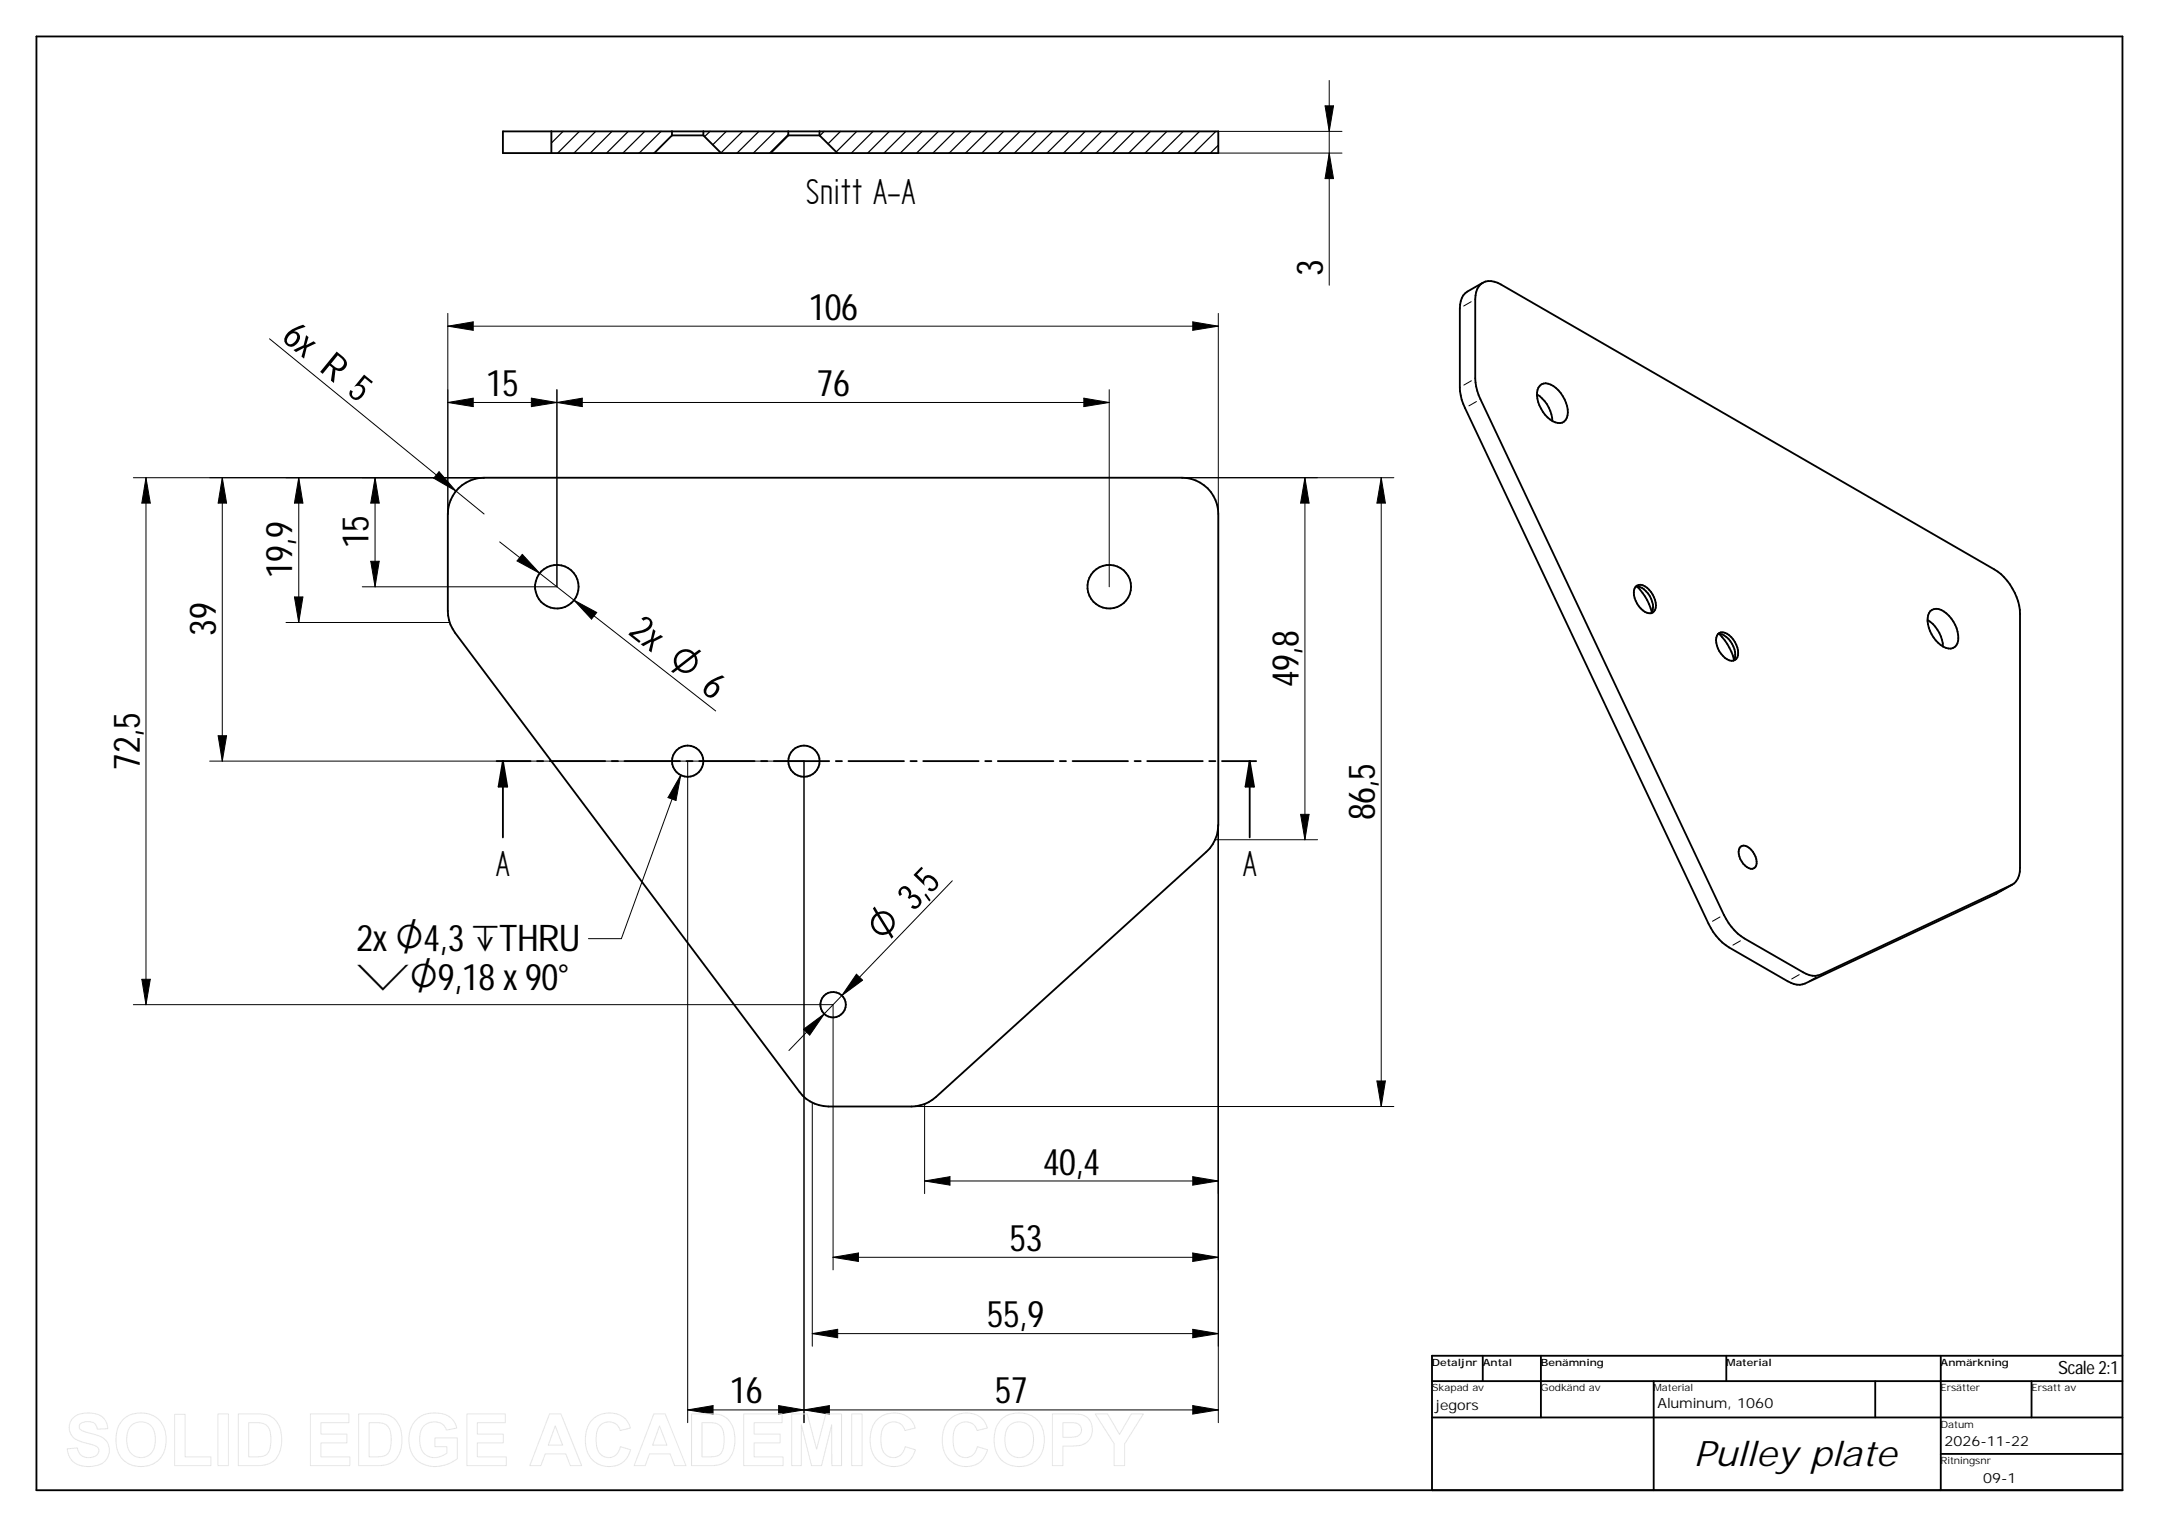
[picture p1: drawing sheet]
<svg xmlns="http://www.w3.org/2000/svg" width="594mm" height="420mm" viewBox="0 0 594 420" stroke-linecap="round" stroke-linejoin="round" font-family="sans-serif">
<g fill="none" stroke="#000" stroke-width=".51">
<path d="M10 10h574v400h-574zM138.4 36.2h196.8v5.9h-196.8zM151.7 36.2v5.9M184.9 36.2v1.1M184.9 37.3h8.6M184.9 37.3l-4.9 4.8M193.5 37.3l4.9 4.8M193.5 36.2v1.1M216.9 37.3h8.6M216.9 36.2v1.1M216.9 37.3l-4.9 4.8M225.5 36.2v1.1"/>
<path d="M225.5 37.3l4.9 4.8M407.4 78.2a4.5 4.5 0 0 1 5.6 .1l135.8 78.4a15.7 15.7 0 0 1 7 12.2v69.9a4.8 4.8 0 0 1-2.3 4.7l-52.6 24.7a5.1 5.1 0 0 1-4.7-.7l-16.2-9.3a15.2 15.2 0 0 1-5.7-6.5l-67.4-143-.7-2.4-.3-2.2v-21.7a5.8 5.8 0 0 1 1.5-4.2zM408 77.8l-4.2 2.4a5.1 5.1 0 0 0-2.1 4.6v22.9a13.4 13.4 0 0 0 1.4 4.6l67 141.8a15.4 15.4 0 0 0 5.7 6.6l16.1 9.3a5.1 5.1 0 0 0 4.7 .6l52.7-24.6 4.5-2.6M422.9 108.5a9.1 9.1 0 0 1 4.2 7.3M423.7 106.1a2.75 2.75 0 0 1 3.7 .1 9.1 9.1 0 0 1 3.9 8.1 2.47 2.47 0 0 1-4 1.6 9 9 0 0 1-4.2-8.6zM126.1 134.4a10.1 10.1 0 0 1 7.1-3h192a10 10 0 0 1 10 10v85.6a10.2 10.2 0 0 1-3.3 7.4l-74.4 67.4a10 10 0 0 1-6.7 2.7h-22.8a10.1 10.1 0 0 1-8-4.1l-94.8-126.3a9.9 9.9 0 0 1-2-6v-26.7a10.1 10.1 0 0 1 2.9-7zM450.1 161.4a2.23 2.23 0 0 1 3.1 .3 6.3 6.3 0 0 1 2.2 6.1l-.7 .8-.4 .1M450.1 161.4a4.9 4.9 0 0 1 4.5 4.2 3.4 3.4 0 0 1-.3 3.1M450.1 161.4a5 5 0 0 0 1.3 6 3.5 3.5 0 0 0 2.9 1.3M450.4 161.4l1.5 1.7a14.5 14.5 0 0 1 2.6 5.3M472.7 174.5a2.23 2.23 0 0 1 3.1 .3 6.2 6.2 0 0 1 2.3 6 1.84 1.84 0 0 1-2.9 .6 6 6 0 0 1-2.8-6.5zM472.7 174.5a4.9 4.9 0 0 1 4.3 3.4 3.9 3.9 0 0 1 0 3.9"/>
<path d="M473.1 174.4l2.2 2.8 1.1 2.1 .7 2.2M530.4 170.6a9.4 9.4 0 0 1 4.2 7.3M531.1 168.1a3.1 3.1 0 0 1 4.5 .7 8.4 8.4 0 0 1 3 8.2 2.47 2.47 0 0 1-3.9 .9 8.8 8.8 0 0 1-4.1-8.6zM136.6 209.4h9.4M138.4 209.4v21M138.4 209.4l1.2 7.1h-2.4zM147.8 209.4h1.7M151.3 209.4h15.2M168.3 209.4h1.7M171.8 209.4h15.3M188.9 209.4h1.7M192.4 209.4h15.2"/>
<path d="M209.4 209.4h1.8M212.9 209.4h15.3M230 209.4h1.7M233.5 209.4h15.2M250.5 209.4h1.8M254 209.4h15.3M271.1 209.4h1.7M274.6 209.4h15.2M291.6 209.4h1.7M295.1 209.4h15.3M312.2 209.4h1.7M315.7 209.4h15.3"/>
<path d="M332.7 209.4h1.7M343.9 209.4l1.2 7.1h-2.4zM343.9 209.4v21M345.6 209.4h-9.4M479 233a2.23 2.23 0 0 1 2.9 .8 4.2 4.2 0 0 1 1.1 4.8 1.89 1.89 0 0 1-2.8-.4 4.6 4.6 0 0 1-1.5-4.9zM408 373v7M424 373v17M475 373v7M534 373v37M584 373h-190v37M394 390h190M394 380h190"/>
<path d="M455 380v30M516 380v10M559 380v10M534 400h50"/>
<circle cx="153.2" cy="161.4" r="6"/>
<circle cx="305.2" cy="161.5" r="6"/>
<circle cx="189.2" cy="209.4" r="4.3"/>
<circle cx="221.2" cy="209.4" r="4.3"/>
<circle cx="229.2" cy="276.4" r="3.5"/>
</g>
<g fill="#000">
<path d="M364.6 29.1h2.3l-1.1 7.1zM365.8 42.1l1.1 7h-2.3zM123.2 89.7l7-1.1v2.3zM328.2 88.6l7 1.1-7 1.2zM123.2 110.7l7-1.1v2.3zM146.2 109.6l7 1.1-7 1.2zM153.2 110.7l7-1.1v2.3zM298.2 109.6l7 1.1-7 1.2zM40.2 131.4l1.2 7h-2.4zM61.2 131.4l1.2 7h-2.4zM82.2 131.4l1.1 7h-2.3zM103.2 131.4l1.1 7h-2.3z"/>
<path d="M120.8 129.8l4.7 5.3-6.2-3.5zM359.1 131.4l1.1 7h-2.3zM380.1 131.4l1.1 7h-2.3zM102 154.4h2.3l-1.1 7.1zM143.7 152.5l4.8 5.2-6.2-3.4zM81 164.3h2.3l-1.1 7zM157.9 165.1l6.3 3.4-1.4 1.8zM60 202.4h2.4l-1.2 7zM138.4 209.4l1.2 7.1h-2.4zM343.9 209.4l1.2 7.1h-2.4zM187.3 213.3l-1.3 7-2.2-.8zM357.9 224.1h2.3l-1.1 7z"/>
<path d="M39 269.5h2.4l-1.2 6.9zM235.7 268.1l1.7 1.6-5.8 4.2zM221.1 283.2l5.7-4.2-4 5.8zM378.9 297.4h2.3l-1.1 7.1zM254.4 325l7-1.2v2.3zM328.2 323.8l7 1.2-7 1.1zM229.2 345.9l7-1.1v2.3zM328.2 344.8l7 1.1-7 1.2zM223.5 366.9l7-1.1v2.3zM328.2 365.8l7 1.1-7 1.2zM189.2 387.9l7-1.1v2.3zM214.2 386.8l7 1.1-7 1.2z"/>
<path d="M221.2 387.9l7-1.1v2.3zM328.2 386.8l7 1.1-7 1.2z"/>
</g>
<g fill="none" stroke="#000" stroke-width=".34">
<path d="M154.9 36.2l-3.2 3.2M159.4 36.2l-5.9 5.9M163.9 36.2l-6 5.9M168.4 36.2l-6 5.9M172.9 36.2l-6 5.9M177.4 36.2l-6 5.9M181.9 36.2l-6 5.9M195.4 36.2l-1.5 1.4M199.8 36.2l-3.7 3.6M204.3 36.2l-5.9 5.9M208.8 36.2l-6 5.9M213.3 36.2l-6 5.9"/>
<path d="M216.9 37l-5.1 5.1M226.8 36.2l-1.2 1.1M231.3 36.2l-3.5 3.4M235.7 36.2l-5.6 5.6M240.2 36.2l-5.9 5.9M244.7 36.2l-5.9 5.9M249.3 36.2l-6.1 5.9M253.7 36.2l-6 5.9M258.2 36.2l-6 5.9M262.7 36.2l-6 5.9M267.2 36.2l-6 5.9M271.7 36.2l-6 5.9"/>
<path d="M276.2 36.2l-6 5.9M280.7 36.2l-6 5.9M285.2 36.2l-6.1 5.9M289.6 36.2l-6 5.9M294.1 36.2l-6 5.9M298.6 36.2l-6 5.9M303.1 36.2l-6 5.9M307.6 36.2l-6 5.9M312.1 36.2l-6 5.9M316.6 36.2l-6 5.9M321.1 36.2l-6 5.9M325.6 36.2l-6 5.9"/>
<path d="M330.1 36.2l-6 5.9M334.6 36.2l-6.1 5.9M335.2 40l-2.2 2.1"/>
</g>
<g fill="none" stroke="#000" stroke-width=".28">
<path d="M335.2 36.2h34.1M364.6 29.1h2.3l-1.1 7.1zM365.8 22.1v56.4M335.2 42.1h34.1M365.8 42.1l1.1 7h-2.3zM74.2 93.2l59 48.2M123.2 86.2v55.2M123.2 89.7h212M123.2 89.7l7-1.1v2.3zM328.2 88.6l7 1.1-7 1.2zM335.2 86.2v55.2M404.8 83l-2 1.2"/>
<path d="M123.2 110.7h182M123.2 110.7l7-1.1v2.3zM146.2 109.6l7 1.1-7 1.2zM153.2 107.2v54.3h-53.5M153.2 110.7l7-1.1v2.3zM298.2 109.6l7 1.1-7 1.2zM305.2 107.2v54.3M404.9 104.8l-2.1 1.2M406.3 110.5l-2.1 1.2M36.7 131.4h96.5M40.2 131.4v145M40.2 131.4l1.2 7h-2.4z"/>
<path d="M61.2 131.4v78M61.2 131.4l1.2 7h-2.4zM82.2 131.4l1.1 7h-2.3zM82.2 131.4v39.9M103.2 131.4v30.1M103.2 131.4l1.1 7h-2.3zM120.8 129.8l4.7 5.3-6.2-3.5zM325.2 131.4h58.3M359.1 131.4l1.1 7h-2.3zM359.1 131.4v99.7M380.1 131.4v173.1M380.1 131.4l1.1 7h-2.3z"/>
<path d="M102 154.4h2.3l-1.1 7.1zM137.5 149.1l59.4 46.5M143.7 152.5l4.8 5.2-6.2-3.4zM78.7 171.3h45M81 164.3h2.3l-1.1 7zM157.9 165.1l6.3 3.4-1.4 1.8zM57.7 209.4h163.5v182.1M60 202.4h2.4l-1.2 7zM187.3 213.3l-1.3 7-2.2-.8zM187.3 213.3l-16.3 45h-9.1M189.2 209.4v182.1M334.3 231.1h28.2"/>
<path d="M335.2 227v164.5M357.9 224.1h2.3l-1.1 7zM262 242.4l-44.9 46.7M473.3 252.3l-2.1 1.2M478.9 258.9l-2.1 1.2M552.4 244.1l-2 1.2M36.7 276.4h192.5v73M39 269.5h2.4l-1.2 6.9zM235.7 268.1l1.7 1.6-5.8 4.2zM495.1 268.2l-2.1 1.2M499.8 268.8l-2.1 1.2M221.1 283.2l5.7-4.2-4 5.8z"/>
<path d="M378.9 297.4h2.3l-1.1 7.1zM223.5 303.4v67M250.8 304.5h132.7M254.4 303.8v24.6M254.4 325h80.8M254.4 325l7-1.2v2.3zM328.2 323.8l7 1.2-7 1.1zM229.2 345.9l7-1.1v2.3zM229.2 345.9h106M328.2 344.8l7 1.1-7 1.2zM223.5 366.9l7-1.1v2.3zM223.5 366.9h111.7"/>
<path d="M328.2 365.8l7 1.1-7 1.2zM189.2 387.9h146M189.2 387.9l7-1.1v2.3zM214.2 386.8l7 1.1-7 1.2zM221.2 387.9l7-1.1v2.3zM328.2 386.8l7 1.1-7 1.2z"/>
</g>
<g fill="none" stroke="#e6e6e6" stroke-width=".28">
<path d="M20.2 390a7 7 0 0 1 8.4 .4l.7 .9 .4 1.8-2.9 .1a2.34 2.34 0 0 0-3.1-2 1.57 1.57 0 0 0-1.9 1.6 2.65 2.65 0 0 0 2.4 1.4l.6 .2a6.9 6.9 0 0 1 4.7 2.4 4.4 4.4 0 0 1-4 6.7 5.8 5.8 0 0 1-6.6-3l-.4-1.8 2.8-.3a3.2 3.2 0 0 0 2.5 2.6 3.2 3.2 0 0 0 3.4-1.5 1.82 1.82 0 0 0-2-2l-.4-.1a7.6 7.6 0 0 1-5.2-2.6 3.8 3.8 0 0 1 .6-4.8zM33.9 390.6a7.3 7.3 0 0 1 10.7 1.2 8.3 8.3 0 0 1-1.8 10.6 6.9 6.9 0 0 1-10.9-5.3 7.8 7.8 0 0 1 2-6.5zM35.9 392.4a3.9 3.9 0 0 1 4.4-.9 3.9 3.9 0 0 1 2.4 3.8 5 5 0 0 1-2.3 5.4 3.9 3.9 0 0 1-5.5-3.9l.2-2.8zM48 389.2h2.9v11.7h7.1v2.4h-10zM60 389h2.9v14.3h-2.9zM65.6 389h5.2a6 6 0 0 1 6.7 6.6 7 7 0 0 1-3.1 7l-2.3 .6-6.5 .1zM68.4 391.5a8.5 8.5 0 0 1 4.7 .5 5.6 5.6 0 0 1 1.4 5.4 3.2 3.2 0 0 1-3.9 3.5h-2.2zM85.4 389h10.6v2.5h-7.7v3.1h7.2v2.4h-7.2v3.9h8v2.4h-10.9zM98.7 389h5.2a6 6 0 0 1 6.7 6.6 7 7 0 0 1-3.1 7l-2.3 .6-6.5 .1zM101.6 391.5a8.5 8.5 0 0 1 4.6 .5 5.6 5.6 0 0 1 1.4 5.4 3.2 3.2 0 0 1-3.9 3.5h-2.1zM114.6 390.6a7.8 7.8 0 0 1 9.6-.3l.8 .9 .7 1.7-2.9 .6a3.8 3.8 0 0 0-3.7-2.3 3.8 3.8 0 0 0-3.4 2.7 5.9 5.9 0 0 0 1.7 6.6 5.2 5.2 0 0 0 5.6-.7v-1.7h-3.3v-2.5h6.2v5.7a8.8 8.8 0 0 1-11.5 .1 8.5 8.5 0 0 1 .2-10.8zM128.5 389h10.6v2.5h-7.7v3.1h7.1v2.4h-7.1v3.9h7.9v2.4h-10.8z"/>
<path d="M151.2 389h3.1l5.8 14.3h-3.2l-1.2-3.3h-5.7l-1.2 3.3h-3zM152.8 392.3l2 5.3h-3.9zM162.9 390.7a6.5 6.5 0 0 1 9.9 .7l.7 1.5-2.9 .7a3.3 3.3 0 0 0-3.6-2.3 3.3 3.3 0 0 0-2.9 3.2 6.2 6.2 0 0 0 1.6 6 3.3 3.3 0 0 0 5-2.4l2.8 .8a6.3 6.3 0 0 1-5.8 4.7 6.3 6.3 0 0 1-6.2-4.3 9.2 9.2 0 0 1 1.4-8.6zM179.9 389h3.1l5.8 14.3h-3.2l-1.2-3.3h-5.7l-1.2 3.3h-3zM181.5 392.3l2 5.3h-3.9zM190.3 389h5.2a6 6 0 0 1 6.7 6.6 7 7 0 0 1-3.1 7l-2.3 .6-6.5 .1zM193.2 391.5a8.5 8.5 0 0 1 4.6 .5 5.6 5.6 0 0 1 1.4 5.4 3.2 3.2 0 0 1-3.9 3.5h-2.1zM204.6 389h10.6v2.5h-7.7v3.1h7.2v2.4h-7.2v3.9h8v2.4h-10.9zM217.8 389h4.3l2.6 9.7 2.5-9.7h4.4v14.3h-2.7l-.1-11.3-2.7 11.3h-2.8l-2.8-11.3v11.3h-2.7zM234.4 389h2.8v14.3h-2.8zM241.3 390.7a6.5 6.5 0 0 1 9.9 .7l.6 1.5-2.8 .7a3.3 3.3 0 0 0-3.6-2.3 3.3 3.3 0 0 0-2.9 3.2 6.2 6.2 0 0 0 1.6 6 3.3 3.3 0 0 0 5-2.4l2.8 .8a6.3 6.3 0 0 1-5.9 4.7 6.3 6.3 0 0 1-6.1-4.3 9.2 9.2 0 0 1 1.4-8.6zM261.1 390.7a6.5 6.5 0 0 1 10 .7l.6 1.5-2.8 .7a3.3 3.3 0 0 0-3.7-2.3 3.3 3.3 0 0 0-2.8 3.2 6.2 6.2 0 0 0 1.5 6 3.3 3.3 0 0 0 5-2.4l2.8 .8a6.3 6.3 0 0 1-5.8 4.7 6.3 6.3 0 0 1-6.2-4.3 9.2 9.2 0 0 1 1.4-8.6z"/>
<path d="M275.5 390.6a7.3 7.3 0 0 1 10.8 1.2 8.3 8.3 0 0 1-1.9 10.6 6.9 6.9 0 0 1-10.8-5.3 7.8 7.8 0 0 1 1.9-6.5zM277.6 392.4a3.9 3.9 0 0 1 4.4-.9 3.9 3.9 0 0 1 2.4 3.8 5 5 0 0 1-2.4 5.4 3.9 3.9 0 0 1-5.5-3.9l.3-2.8zM289.6 389h4.6a7.5 7.5 0 0 1 4.8 .9 4.5 4.5 0 0 1 1.3 5.3 4.5 4.5 0 0 1-4.8 2.7h-3v5.4h-2.9zM292.5 391.5h1.4a3.3 3.3 0 0 1 3.6 1.2 2.04 2.04 0 0 1-2.3 2.7l-2.7 .1zM301.4 389h3.4l3.3 5.7 3.2-5.7h3.3l-5.2 8.3v6h-2.8v-6z"/>
</g>
<g font-size="11.3">
<text x="221.8" y="56.1">Snitt A-A</text>
<text x="136.5" y="240.9">A</text>
<text x="342" y="240.9">A</text>
</g>
<g font-size="10.8">
<text x="243" y="259.6" transform="rotate(-46 243 259.6)">O 3,5</text>
<text x="98.1" y="272.3">sO9,18 x 90°</text>
</g>
<g font-size="10.1">
<text x="364" y="76" transform="rotate(-90 364 76)">3</text>
<text x="222.5" y="88">106</text>
<text x="77.2" y="93.4" transform="rotate(39 77.2 93.4)">6x R 5</text>
<text x="133.8" y="109">15</text>
<text x="224.8" y="109">76</text>
<text x="101.4" y="150.9" transform="rotate(-90 101.4 150.9)">15</text>
<text x="80.4" y="159.1" transform="rotate(-90 80.4 159.1)">19,9</text>
<text x="59.4" y="174.9" transform="rotate(-90 59.4 174.9)">39</text>
<text x="172.6" y="174.4" transform="rotate(38 172.6 174.4)">2x O 6</text>
<text x="357.3" y="189.1" transform="rotate(-90 357.3 189.1)">49,8</text>
<text x="38.4" y="211.8" transform="rotate(-90 38.4 211.8)">72,5</text>
<text x="378.3" y="225.7" transform="rotate(-90 378.3 225.7)">86,5</text>
<text x="98.1" y="261.8">2x O4,3`THRU</text>
<text x="287" y="323.2">40,4</text>
<text x="277.8" y="344.2">53</text>
<text x="271.6" y="365.2">55,9</text>
<text x="200.8" y="386.2">16</text>
<text x="273.8" y="386.2">57</text>
</g>
<text font-size="9.6" x="466" y="403.5">Pulley plate</text>
<text font-size="5" x="566.4" y="378">Scale 2:1</text>
<g font-size="3.9">
<text x="395" y="387.9">jegors</text>
<text x="456.1" y="387.5">Aluminum, 1060</text>
<text x="535" y="397.8">2026-11-22</text>
<text x="545.7" y="407.9">09-1</text>
</g>
<g font-size="2.8">
<text x="394" y="375.8">Detaljnr Antal</text>
<text x="424" y="375.8">Benämning</text>
<text x="475" y="375.8">Material</text>
<text x="534" y="375.8">Anmärkning</text>
<text x="394" y="382.8">Skapad av</text>
<text x="424" y="382.8">Godkänd av</text>
<text x="455" y="382.8">Material</text>
<text x="534" y="382.8">Ersätter</text>
<text x="559" y="382.8">Ersatt av</text>
<text x="534" y="392.8">Datum</text>
<text x="534" y="402.8">Ritningsnr</text>
</g>
</svg>
